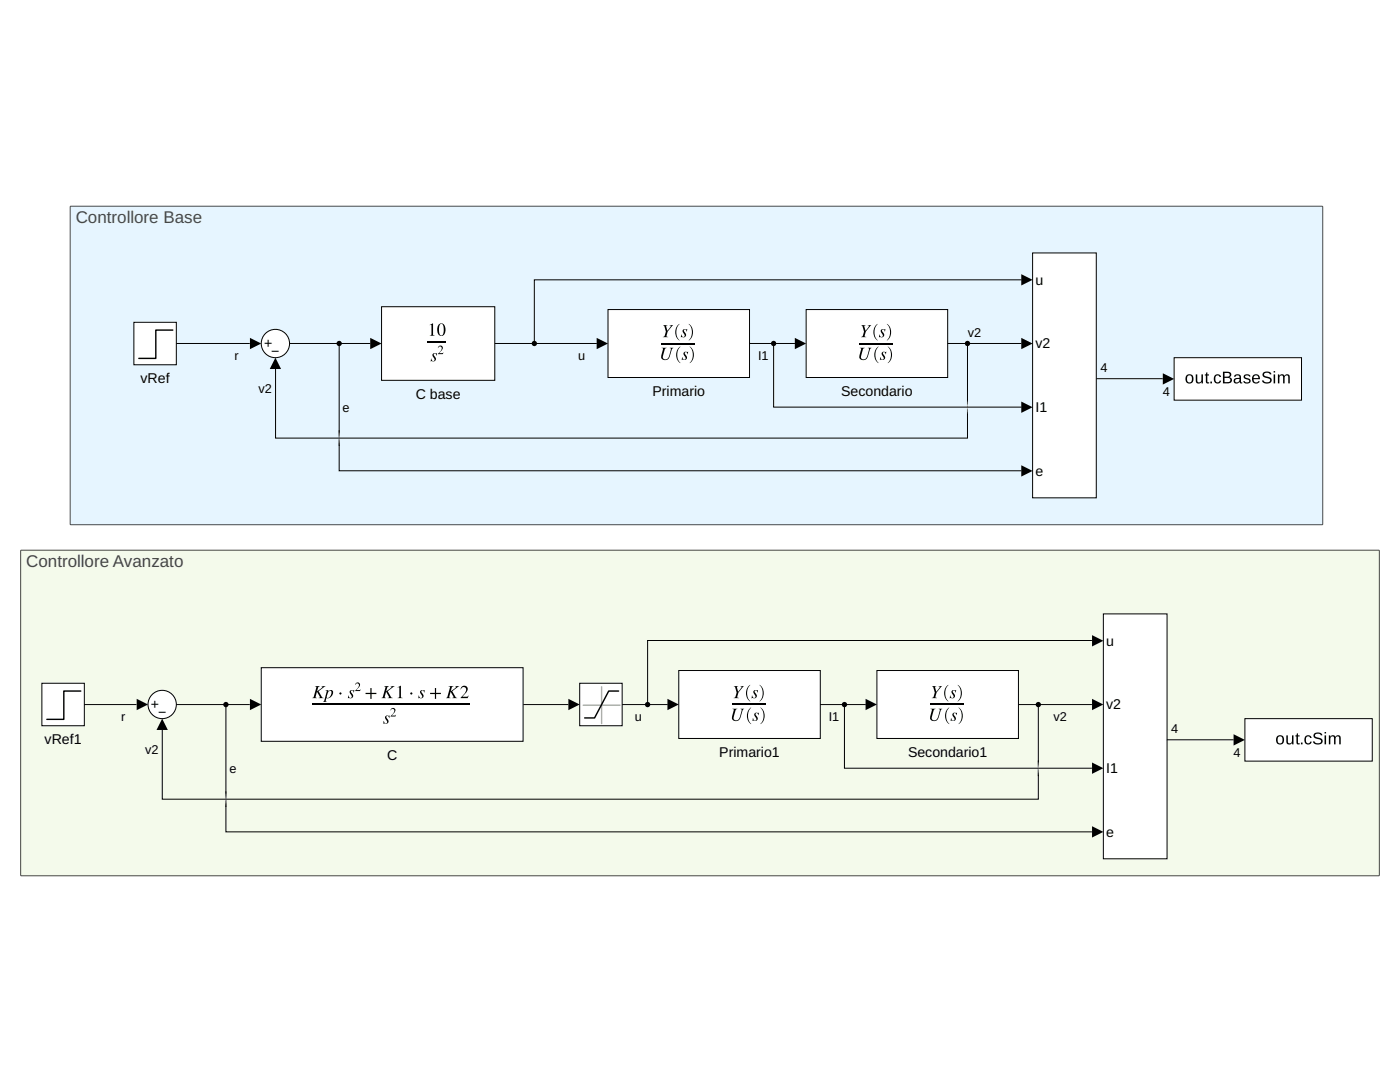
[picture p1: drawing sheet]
<svg xmlns="http://www.w3.org/2000/svg" width="279mm" height="216mm" viewBox="0 0 279 216" stroke-linecap="round" stroke-linejoin="round" font-family="sans-serif">
<path d="M14 41.2l249.8-.1 .2 .2v63.3l-.2 .1h-249.7l-.1-.1z" fill-rule="evenodd" fill="#e6f5ff" stroke="#45494c" stroke-width=".2"/>
<path d="M4.2 109.8h270.9l.2 .1v64.7l-.2 .2h-270.8l-.2-.2z" fill-rule="evenodd" fill="#f4faeb" stroke="#464743" stroke-width=".2"/>
<path d="M160.9 61.8h28.2v13.5h-28.2z" fill="#fff"/>
<path d="M171.5 68.5h6.8" fill="none" stroke="#000" stroke-width=".28"/>
<path d="M171.9 64.9h.9l-.3 .2 .2 .9 .7-.8v-.2l-.2-.1h.7l-.2 .1a2.73 2.73 0 0 0-1.1 1.8v.4l.3 .1h-1.1l.3-.2a1.84 1.84 0 0 0 0-2.1zM171.6 69.4h1l-.3 .2-.4 1.3a.59 .59 0 0 0 .3 .8 .59 .59 0 0 0 .8-.5l.4-1.6-.2-.2h.7l-.3 .3-.4 1.3a.9 .9 0 0 1-.8 .9 .9 .9 0 0 1-.9-.6l.4-1.7zM174.9 64.8l.2-.2a2.47 2.47 0 0 0 0 3.3 2.05 2.05 0 0 1-.2-3.1zM175.1 69.3l.2-.1a2.47 2.47 0 0 0 0 3.2 2.05 2.05 0 0 1-.2-3.1zM175.8 65.8l.2-.1h.7l-.1 .5-.2-.4h-.3l.1 .5a.58 .58 0 0 1 .1 .8 .58 .58 0 0 1-.8 .2h-.1l.1-.6 .4 .5 .3-.2-.4-.8zM176 70.4l.1-.2h.8l-.1 .5-.2-.4h-.3l.1 .5a.58 .58 0 0 1 .1 .9 .58 .58 0 0 1-.8 .1h-.1l.1-.5 .4 .5 .3-.3-.4-.8zM177 64.6a2.03 2.03 0 0 1 0 3.3 2.46 2.46 0 0 0 0-3.3zM177.2 69.2a2.03 2.03 0 0 1 0 3.2 2.46 2.46 0 0 0 0-3.2z" fill="#000"/>
<path d="M160.9 61.8h28.2v13.5h-28.2z" fill="none" stroke="#000" stroke-width=".2"/>
<circle cx="55" cy="68.5" r="2.82" fill="#fff"/>
<circle cx="55" cy="68.5" r="2.82" fill="none" stroke="#000" stroke-width=".2"/>
<path d="M76.1 61.2h22.6v14.7h-22.6z" fill="#fff"/>
<path d="M85.3 68.3h3.7" fill="none" stroke="#000" stroke-width=".28"/>
<g fill="#000">
<path d="M85.7 64.8l.7-.3v2.2l.4 .3h-1l.3-.4v-1.6l-.1-.2zM86.3 70.6l.2-.1h.7v.5l-.3-.4h-.3l.2 .5a.58 .58 0 0 1 .1 .8 .58 .58 0 0 1-.8 .2h-.2l.1-.6 .4 .5 .3-.2-.4-.8zM87.6 69a.55 .55 0 0 1 .8 .3 .55 .55 0 0 1-.3 .7l-.5 .5h.6l.3-.2-.1 .4h-1l.6-.8a.46 .46 0 0 0-.2-.8l-.4 .4z"/>
<path d="M87.5 64.8l-.2 1a.89 .89 0 0 0 .3 1 .89 .89 0 0 0 1 0 1.48 1.48 0 0 0-.5-2.3zM87.9 64.7l.2-.1a1.69 1.69 0 0 1 .2 2.3h-.2a1.69 1.69 0 0 1-.2-2.2z"/>
</g>
<path d="M76.1 61.2h22.6v14.7h-22.6z" fill="none" stroke="#000" stroke-width=".2"/>
<path d="M52.1 133.2h52.3v14.7h-52.3z" fill="#fff"/>
<path d="M62.3 140.6h31.4" fill="none" stroke="#000" stroke-width=".28"/>
<g fill="#000">
<path d="M62.8 136.9h1l-.2 .2-.3 .8 1-.7 .1-.2-.3-.1h.9l-1.4 1 .7 1.3 .3 .1h-1l.2-.2-.5-1.1-.3 1.1 .2 .2h-.9l.3-.2 .5-1.9v-.2zM69.8 137.9l.2-.2h.7l-.1 .5-.2-.4h-.3l.1 .6a.58 .58 0 0 1 .1 .8 .58 .58 0 0 1-.8 .1l-.1 .1 .1-.6 .4 .5 .3-.3-.4-.8zM71.1 136.2a.55 .55 0 0 1 .8 .3 .55 .55 0 0 1-.4 .8l-.4 .4h.6l.3-.2-.2 .4h-.9l.6-.8a.46 .46 0 0 0-.2-.7l-.4 .3zM73 138.3h.9v-1h.3v1h.9v.2h-.9v1h-.3v-1h-.9zM76.6 136.9h1l-.3 .2-.2 .8 1-.7 .1-.2-.3-.1h.9l-1.4 1 .7 1.3 .3 .1h-1l.2-.2-.5-1.1-.3 1.1 .2 .2h-.9l.3-.2 .5-1.9v-.2zM79.3 137.2l.7-.4v2.2l.4 .3h-1.1l.4-.3v-1.7l-.1-.2zM83.9 137.9l.1-.2h.8l-.1 .5-.2-.4h-.4l.2 .6a.58 .58 0 0 1 .1 .8 .58 .58 0 0 1-.8 .1l-.1 .1 .1-.6 .4 .5 .3-.3-.5-.8zM85.8 138.3h1v-1h.2v1h1v.2h-1v1h-.2v-1h-1zM89.5 136.9h1l-.3 .2-.2 .8 1-.7v-.2l-.2-.1h.8l-1.3 1 .7 1.3 .3 .1h-1.1l.3-.2-.6-1.1-.2 1.1 .2 .2h-.9l.3-.2 .5-1.9v-.2zM92.1 137a.73 .73 0 0 1 1.1 .1 .73 .73 0 0 1-.1 1l-.8 .9h1l.2-.2-.2 .5h-1.4l1-1.2a.56 .56 0 0 0-.1-.9 .56 .56 0 0 0-.8 .4zM76.9 143l.1-.2h.8l-.1 .5-.2-.4h-.3l.1 .5a.58 .58 0 0 1 .1 .9 .58 .58 0 0 1-.8 .1h-.1l.1-.5 .4 .5 .3-.3-.4-.8zM78.2 141.3a.55 .55 0 0 1 .7 .3 .55 .55 0 0 1-.3 .7l-.4 .5h.6l.2-.2-.1 .4h-1l.7-.8a.46 .46 0 0 0-.3-.8l-.4 .4z"/>
<path d="M65 137.8l.2 .2-.5 1.8-.2 .3h.7l-.2-.2 .1-.6a1.05 1.05 0 0 0 1.1-.4 1.05 1.05 0 0 0 .1-1.2 .67 .67 0 0 0-.9 .4l.1-.4zM65.6 138.1l.5-.2a.98 .98 0 0 1-.9 1.3z"/>
<circle cx="67.9" cy="138.4" r=".22"/>
<circle cx="82.1" cy="138.4" r=".22"/>
</g>
<path d="M52.1 133.2h52.3v14.7h-52.3z" fill="none" stroke="#000" stroke-width=".2"/>
<path d="M234.3 71.4h25.4v8.4h-25.4z" fill="#fff"/>
<path d="M236.8 74.9a.86 .86 0 0 1 1.1-.1 .86 .86 0 0 1 .3 1.1 .85 .85 0 0 1-1.2 .6 .85 .85 0 0 1-.4-1.3zM237.1 75a.86 .86 0 0 0 .3 1.3 .75 .75 0 0 0 .5-.7 .75 .75 0 0 0-.5-.7zM238.6 74.7h.3v1.1a.43 .43 0 0 0 .5 .5 .43 .43 0 0 0 .4-.6v-1h.3v1.8h-.3v-.3a.6 .6 0 0 1-.7 .3 .6 .6 0 0 1-.5-.6zM240.8 74.3h.2v.4h.3v.2h-.3v1.2l.1 .2h.2v.2h-.5l-.1-.2v-1.4h-.3v-.2h.3zM241.6 76.1h.3v.4h-.3zM242.4 74.9a.73 .73 0 0 1 1.3 .3h-.3a.46 .46 0 0 0-.6-.3 .46 .46 0 0 0-.3 .7 .46 .46 0 0 0 .3 .6 .46 .46 0 0 0 .6-.3l.3 .1a.75 .75 0 0 1-.9 .5 .75 .75 0 0 1-.6-.9zM244.1 74.2a1.52 1.52 0 0 1 1.6 .3v.4l-.4 .4a.64 .64 0 0 1 .6 .7 .64 .64 0 0 1-.9 .5h-.9zM244.4 75.4v.8h.9a.4 .4 0 0 0 .3-.4 .4 .4 0 0 0-.3-.3zM244.4 74.4v.8h.5a.39 .39 0 0 0 .5-.4 .39 .39 0 0 0-.5-.4zM246.5 74.8a.71 .71 0 0 1 .7-.1 .71 .71 0 0 1 .5 .6v.9l.2 .1v.2h-.3l-.2-.3a.61 .61 0 0 1-.8 .4 .61 .61 0 0 1-.4-.8 .61 .61 0 0 1 .8-.4h.4a.41 .41 0 0 0-.3-.5 .41 .41 0 0 0-.5 .3h-.3zM246.6 75.7a.37 .37 0 0 0 0 .6 .37 .37 0 0 0 .6-.2l.2-.5zM248.4 74.8a.81 .81 0 0 1 1.2 .3l-.3 .1a.37 .37 0 0 0-.5-.3 .37 .37 0 0 0-.2 .4l.2 .1a.64 .64 0 0 1 .6 .2 .64 .64 0 0 1 .1 .7 .9 .9 0 0 1-1.4-.2l.3-.1a.44 .44 0 0 0 .5 .4 .44 .44 0 0 0 .3-.5l-.1-.1a.75 .75 0 0 1-.9-.8zM250.1 74.9a.81 .81 0 0 1 .9-.1 .81 .81 0 0 1 .5 .9h-1.3a.52 .52 0 0 0 .3 .6 .52 .52 0 0 0 .6-.3l.3 .1a.86 .86 0 0 1-1.1 .3 .86 .86 0 0 1-.4-1.1zM250.3 75l-.1 .4h.9l-.2-.5zM252.1 74.4a1.07 1.07 0 0 1 1.6 .3h-.3a.61 .61 0 0 0-.6-.3 .61 .61 0 0 0-.5 .4l.6 .4a.72 .72 0 0 1 .9 .7 .72 .72 0 0 1-1 .6 .86 .86 0 0 1-1-.6h.4a.7 .7 0 0 0 .7 .4 .7 .7 0 0 0 .6-.5l-.6-.3a.75 .75 0 0 1-.7-.3 .75 .75 0 0 1-.1-.8zM254.2 74.7h.3v1.8h-.3zM254.2 74h.3v.3h-.3zM255 74.7h.3v.3a.55 .55 0 0 1 .5-.3 .55 .55 0 0 1 .5 .3 .55 .55 0 0 1 .7-.3 .55 .55 0 0 1 .4 .6v1.2h-.3v-1.4l-.3-.2a.45 .45 0 0 0-.4 .6v1h-.3v-1.4l-.4-.2a.46 .46 0 0 0-.4 .6v1h-.3z" fill="#000"/>
<path d="M234.3 71.4h25.4v8.4h-25.4z" fill="none" stroke="#000" stroke-width=".2"/>
<path d="M206.1 50.5h12.7v48.8h-12.7z" fill="#fff"/>
<path d="M206.1 50.5h12.7v48.8h-12.7z" fill="none" stroke="#000" stroke-width=".2"/>
<path d="M121.3 61.8h28.3v13.5h-28.3z" fill="#fff"/>
<path d="M131.9 68.5h6.8" fill="none" stroke="#000" stroke-width=".28"/>
<path d="M132.3 64.9h.9l-.3 .2 .3 .9 .6-.8v-.2l-.2-.1h.7l-.1 .1a2.73 2.73 0 0 0-1.1 1.8v.4l.2 .1h-1l.3-.2a1.84 1.84 0 0 0-.1-2.1zM132 69.4h1l-.3 .2-.4 1.3a.59 .59 0 0 0 .4 .8 .59 .59 0 0 0 .7-.5l.5-1.6-.3-.2h.8l-.3 .3-.4 1.3a.9 .9 0 0 1-.8 .9 .9 .9 0 0 1-1-.6l.4-1.7zM135.4 64.8l.2-.2a2.47 2.47 0 0 0 0 3.3 2.05 2.05 0 0 1-.2-3.1zM135.5 69.3l.3-.1a2.47 2.47 0 0 0 0 3.2 2.05 2.05 0 0 1-.3-3.1zM136.3 65.8l.1-.1h.8l-.1 .5-.2-.4h-.4l.2 .5a.58 .58 0 0 1 .1 .8 .58 .58 0 0 1-.8 .2h-.1v-.6l.5 .5 .3-.2-.5-.8zM136.4 70.4l.2-.2h.7v.5l-.3-.4h-.3l.2 .5a.58 .58 0 0 1 .1 .9 .58 .58 0 0 1-.8 .1h-.1v-.5l.4 .5 .3-.3-.4-.8zM137.5 64.6a2.03 2.03 0 0 1 0 3.3 2.46 2.46 0 0 0 0-3.3zM137.6 69.2a2.03 2.03 0 0 1 0 3.2 2.46 2.46 0 0 0 0-3.2z" fill="#000"/>
<path d="M121.3 61.8h28.3v13.5h-28.3z" fill="none" stroke="#000" stroke-width=".2"/>
<path d="M26.7 64.3h8.5v8.5h-8.5z" fill="#fff"/>
<path d="M34.5 65.9h-3.4v5.6h-3.4" fill="none" stroke="#000" stroke-width=".28"/>
<path d="M26.7 64.3h8.5v8.5h-8.5z" fill="none" stroke="#000" stroke-width=".2"/>
<path d="M175 133.8h28.3v13.6h-28.3z" fill="#fff"/>
<path d="M185.6 140.6h6.8" fill="none" stroke="#000" stroke-width=".28"/>
<path d="M186 136.9h.9l-.3 .2 .3 .9 .6-.8v-.2l-.2-.1h.7l-.1 .1a2.73 2.73 0 0 0-1.2 1.9v.3l.3 .1h-1.1l.4-.2a1.84 1.84 0 0 0-.1-2.1zM189 136.8l.3-.1a2.47 2.47 0 0 0 0 3.3 2.05 2.05 0 0 1-.3-3.2zM189.9 137.9l.2-.2h.7l-.1 .5-.2-.4h-.3l.1 .6a.58 .58 0 0 1 .2 .8 .58 .58 0 0 1-.9 .1l-.1 .1 .1-.6 .4 .5 .3-.3-.4-.8zM191.1 136.7a2.03 2.03 0 0 1 0 3.3 2.46 2.46 0 0 0 0-3.3zM185.7 141.4h1l-.3 .2-.4 1.4a.59 .59 0 0 0 .4 .8 .59 .59 0 0 0 .7-.5l.5-1.6-.3-.3h.7l-.2 .3-.4 1.4a.9 .9 0 0 1-.8 .8 .9 .9 0 0 1-1-.6l.4-1.7zM189.2 141.3l.3-.1a2.47 2.47 0 0 0 0 3.3 2.05 2.05 0 0 1-.3-3.2zM190.1 142.4l.2-.1 .7-.1-.1 .5-.2-.4h-.3l.1 .6a.58 .58 0 0 1 .1 .8 .58 .58 0 0 1-.8 .1l-.1 .1 .1-.6 .4 .5 .3-.3-.4-.8zM191.3 141.2a2.03 2.03 0 0 1 0 3.3 2.46 2.46 0 0 0 0-3.3z" fill="#000"/>
<path d="M175 133.8h28.3v13.6h-28.3z" fill="none" stroke="#000" stroke-width=".2"/>
<circle cx="32.4" cy="140.6" r="2.82" fill="#fff"/>
<circle cx="32.4" cy="140.6" r="2.82" fill="none" stroke="#000" stroke-width=".2"/>
<path d="M248.4 143.4h25.5v8.5h-25.5z" fill="#fff"/>
<path d="M254.9 146.9a.86 .86 0 0 1 1.1-.1 .86 .86 0 0 1 .2 1.1 .85 .85 0 0 1-1.1 .6 .85 .85 0 0 1-.4-1.3zM255.2 147a.86 .86 0 0 0 .2 1.3 .75 .75 0 0 0 .6-.7 .75 .75 0 0 0-.5-.7zM256.7 146.7h.3v1.2a.43 .43 0 0 0 .5 .5 .43 .43 0 0 0 .3-.6v-1.1h.3l.1 1.8h-.3v-.3a.6 .6 0 0 1-.7 .3 .6 .6 0 0 1-.5-.6zM258.8 146.3h.2v.4h.4v.3h-.4v1.1l.1 .2h.3v.2h-.5l-.1-.1-.1-1.4h-.2v-.3h.2zM259.6 148.2h.4v.3h-.4zM260.5 146.9a.73 .73 0 0 1 1.3 .3l-.3 .1a.46 .46 0 0 0-.7-.3 .46 .46 0 0 0-.2 .6 .46 .46 0 0 0 .3 .7 .46 .46 0 0 0 .6-.3h.3a.75 .75 0 0 1-.9 .5 .75 .75 0 0 1-.6-.9zM262.2 146.4a1.07 1.07 0 0 1 1.7 .3l-.3 .1a.61 .61 0 0 0-.6-.4 .61 .61 0 0 0-.6 .5l.7 .3a.72 .72 0 0 1 .9 .7 .72 .72 0 0 1-1 .7 .86 .86 0 0 1-1-.6l.3-.1a.7 .7 0 0 0 .7 .4 .7 .7 0 0 0 .6-.5l-.5-.3a.75 .75 0 0 1-.8-.3 .75 .75 0 0 1-.1-.8zM264.3 146.7h.3v1.8h-.3zM264.3 146.1h.3v.3h-.3zM265.2 146.7h.3v.3a.55 .55 0 0 1 .5-.3 .55 .55 0 0 1 .5 .3 .55 .55 0 0 1 .7-.3 .55 .55 0 0 1 .4 .6v1.2h-.3v-1.3l-.4-.3a.45 .45 0 0 0-.4 .6v1h-.3v-1.3l-.3-.3a.46 .46 0 0 0-.4 .6v1h-.3z" fill="#000"/>
<path d="M248.4 143.4h25.5v8.5h-25.5z" fill="none" stroke="#000" stroke-width=".2"/>
<path d="M220.2 122.5h12.7v48.9h-12.7z" fill="#fff"/>
<path d="M220.2 122.5h12.7v48.9h-12.7z" fill="none" stroke="#000" stroke-width=".2"/>
<path d="M135.5 133.8h28.2v13.6h-28.2z" fill="#fff"/>
<path d="M146.1 140.6h6.7" fill="none" stroke="#000" stroke-width=".28"/>
<path d="M146.5 136.9h.8l-.2 .2 .2 .9 .6-.8 .1-.2-.3-.1h.7l-.1 .1a2.73 2.73 0 0 0-1.1 1.9v.3l.3 .1h-1.1l.3-.2a1.84 1.84 0 0 0-.1-2.1zM149.5 136.8l.2-.1a2.47 2.47 0 0 0 0 3.3 2.05 2.05 0 0 1-.2-3.2zM150.4 137.9l.1-.2h.8l-.1 .5-.2-.4h-.3l.1 .6a.58 .58 0 0 1 .1 .8 .58 .58 0 0 1-.8 .1l-.1 .1 .1-.6 .4 .5 .3-.3-.4-.8zM151.6 136.7a2.03 2.03 0 0 1 0 3.3 2.46 2.46 0 0 0 0-3.3zM146.2 141.4h1l-.4 .2-.3 1.4a.59 .59 0 0 0 .3 .8 .59 .59 0 0 0 .8-.5l.4-1.6-.2-.3h.7l-.3 .3-.4 1.4a.9 .9 0 0 1-.8 .8 .9 .9 0 0 1-.9-.6l.3-1.7zM149.7 141.3l.2-.1a2.47 2.47 0 0 0 0 3.3 2.05 2.05 0 0 1-.2-3.2zM150.6 142.4l.1-.1 .8-.1-.1 .5-.2-.4h-.4l.2 .6a.58 .58 0 0 1 .1 .8 .58 .58 0 0 1-.8 .1l-.1 .1v-.6l.5 .5 .3-.3-.5-.8zM151.8 141.2a2.03 2.03 0 0 1 0 3.3 2.46 2.46 0 0 0 0-3.3z" fill="#000"/>
<path d="M135.5 133.8h28.2v13.6h-28.2z" fill="none" stroke="#000" stroke-width=".2"/>
<path d="M115.7 136.3h8.5v8.5h-8.5z" fill="#fff"/>
<path d="M120.1 137v7.4M116.4 140.7h7.3" fill="none" stroke="#ababab" stroke-width=".28"/>
<path d="M123.5 137.9h-2l-2.8 5.4h-2" fill="none" stroke="#000" stroke-width=".28"/>
<path d="M115.7 136.3h8.5v8.5h-8.5z" fill="none" stroke="#000" stroke-width=".2"/>
<path d="M8.4 136.3h8.4v8.5h-8.4z" fill="#fff"/>
<path d="M16.1 137.9h-3.4v5.6h-3.4" fill="none" stroke="#000" stroke-width=".28"/>
<g fill="none" stroke="#000" stroke-width=".2">
<path d="M203.9 55.8h-97.3v12.7M35.2 68.5h14.7M55 73.6v13.8h138.1v-6M57.8 68.5h16.1M67.7 68.5v18.8M98.8 68.5h20.3M149.6 68.5h9M154.4 68.5v12.7h49.5M189.1 68.5h14.8M193.1 68.5v12.6M218.8 75.6h13.3M67.7 87.6v6.3h136.2"/>
<path d="M67.7 88.7v.3M193.1 82.5v.3M8.4 136.3h8.4v8.5h-8.4zM217.9 127.8h-88.7v12.8M16.8 140.6h10.4M32.4 145.6v13.9h174.8v-6.1M35.2 140.6h14.7M45.1 159.6v6.4h172.8M45.1 140.6v18.7M104.4 140.6h9M124.2 140.6h9M163.7 140.6h9.1"/>
<path d="M168.5 140.6v12.7h49.4M203.2 140.6h14.7M207.2 140.6v12.5M207.2 154.6v.2M232.9 147.6h13.3M45.1 160.7v.3"/>
</g>
<g fill="#000">
<path d="M203.8 54.7l2.3 1.1-2.3 1.2zM49.9 67.4l2.2 1.1-2.2 1.2zM55 71.4l1.1 2.2h-2.3zM73.9 67.4l2.2 1.1-2.2 1.2zM119.1 67.4l2.2 1.1-2.2 1.2zM158.6 67.4l2.3 1.1-2.3 1.2zM203.8 67.4l2.3 1.1-2.3 1.2zM232.1 74.5l2.2 1.1-2.2 1.1zM203.8 92.8l2.3 1.2-2.3 1.1zM203.8 80.1l2.3 1.2-2.3 1.1zM217.9 126.7l2.3 1.2-2.3 1.1zM27.3 139.4l2.2 1.2-2.2 1.1z"/>
<path d="M32.4 143.4l1.1 2.3h-2.3zM49.9 139.4l2.2 1.2-2.2 1.1zM113.4 139.4l2.3 1.2-2.3 1.1zM133.2 139.4l2.3 1.2-2.3 1.1zM172.7 139.4l2.3 1.2-2.3 1.1zM217.9 152.2l2.3 1.1-2.3 1.1zM217.9 139.4l2.3 1.2-2.3 1.1zM246.2 146.5l2.2 1.1-2.2 1.2zM217.9 164.9l2.3 1.1-2.3 1.1z"/>
</g>
<path d="M193.1 80v.2M67.7 86.1v.3M67.7 88.4v.3M193.1 82.2v.3M45.1 158.2v.3M207.2 152v.3M207.2 154.3v.3M45.1 160.5v.2" fill="none" stroke="#2e2e2e" stroke-width=".2"/>
<path d="M67.7 86.4v.3M67.7 88.1v.3M193.1 80.2v.3M193.1 81.9v.3M45.1 158.5v.3M207.2 152.3v.3M207.2 154v.3M45.1 160.2v.3" fill="none" stroke="#5d5d5d" stroke-width=".2"/>
<path d="M67.7 86.7v.3M67.7 87.8v.3M193.1 80.5v.3M193.1 81.7v.2M45.1 158.8v.2M45.1 159.9v.3M207.2 152.6v.3M207.2 153.7v.3" fill="none" stroke="#8b8b8b" stroke-width=".2"/>
<path d="M67.7 87v.3M67.7 87.6v.2M193.1 80.8v.3M193.1 81.4v.3M45.1 159v.3M45.1 159.6v.3M207.2 152.9v.2M207.2 153.4v.3" fill="none" stroke="#b9b9b9" stroke-width=".2"/>
<g fill="#000">
<circle cx="67.7" cy="68.5" r=".53"/>
<circle cx="106.6" cy="68.5" r=".53"/>
<circle cx="154.4" cy="68.5" r=".53"/>
<circle cx="193.1" cy="68.5" r=".53"/>
<circle cx="45.1" cy="140.6" r=".53"/>
<circle cx="129.2" cy="140.6" r=".53"/>
<circle cx="168.5" cy="140.6" r=".53"/>
<circle cx="207.2" cy="140.6" r=".53"/>
</g>
<text font-size="3.4" fill="#45494c" x="15.1" y="44.5">Controllore Base</text>
<text font-size="3.4" fill="#464743" x="5.2" y="113.2">Controllore Avanzato</text>
<g font-size="2.8">
<text x="206.6" y="56.8">u</text>
<text x="52.7" y="69.5">+</text>
<text x="54.1" y="70.9">−</text>
<text x="206.6" y="69.5">v2</text>
<text x="28.1" y="76.5">vRef</text>
<text x="83" y="79.6">C base</text>
<text x="130.2" y="79">Primario</text>
<text x="167.9" y="79">Secondario</text>
<text x="206.6" y="82.2">I1</text>
<text x="206.6" y="95">e</text>
<text x="220.8" y="128.9">u</text>
<text x="30.1" y="141.6">+</text>
<text x="31.5" y="143">−</text>
<text x="220.8" y="141.6">v2</text>
<text x="8.9" y="148.5">vRef1</text>
<text x="77.2" y="151.6">C</text>
<text x="143.6" y="151">Primario1</text>
<text x="181.2" y="151">Secondario1</text>
<text x="220.8" y="154.3">I1</text>
<text x="220.8" y="167">e</text>
</g>
<g font-size="2.5">
<text x="46.8" y="71.8">r</text>
<text x="115.4" y="71.8">u</text>
<text x="151.3" y="71.8">I1</text>
<text x="193.2" y="67.3">v2</text>
<text x="219.6" y="74.2">4</text>
<text x="51.6" y="78.4">v2</text>
<text x="68.4" y="82.2">e</text>
<text x="232.1" y="79">4</text>
<text x="24.2" y="143.8">r</text>
<text x="126.7" y="143.8">u</text>
<text x="165.4" y="143.8">I1</text>
<text x="210.2" y="143.8">v2</text>
<text x="233.8" y="146.2">4</text>
<text x="29" y="150.5">v2</text>
<text x="45.8" y="154.3">e</text>
<text x="246.2" y="151">4</text>
</g>
</svg>
